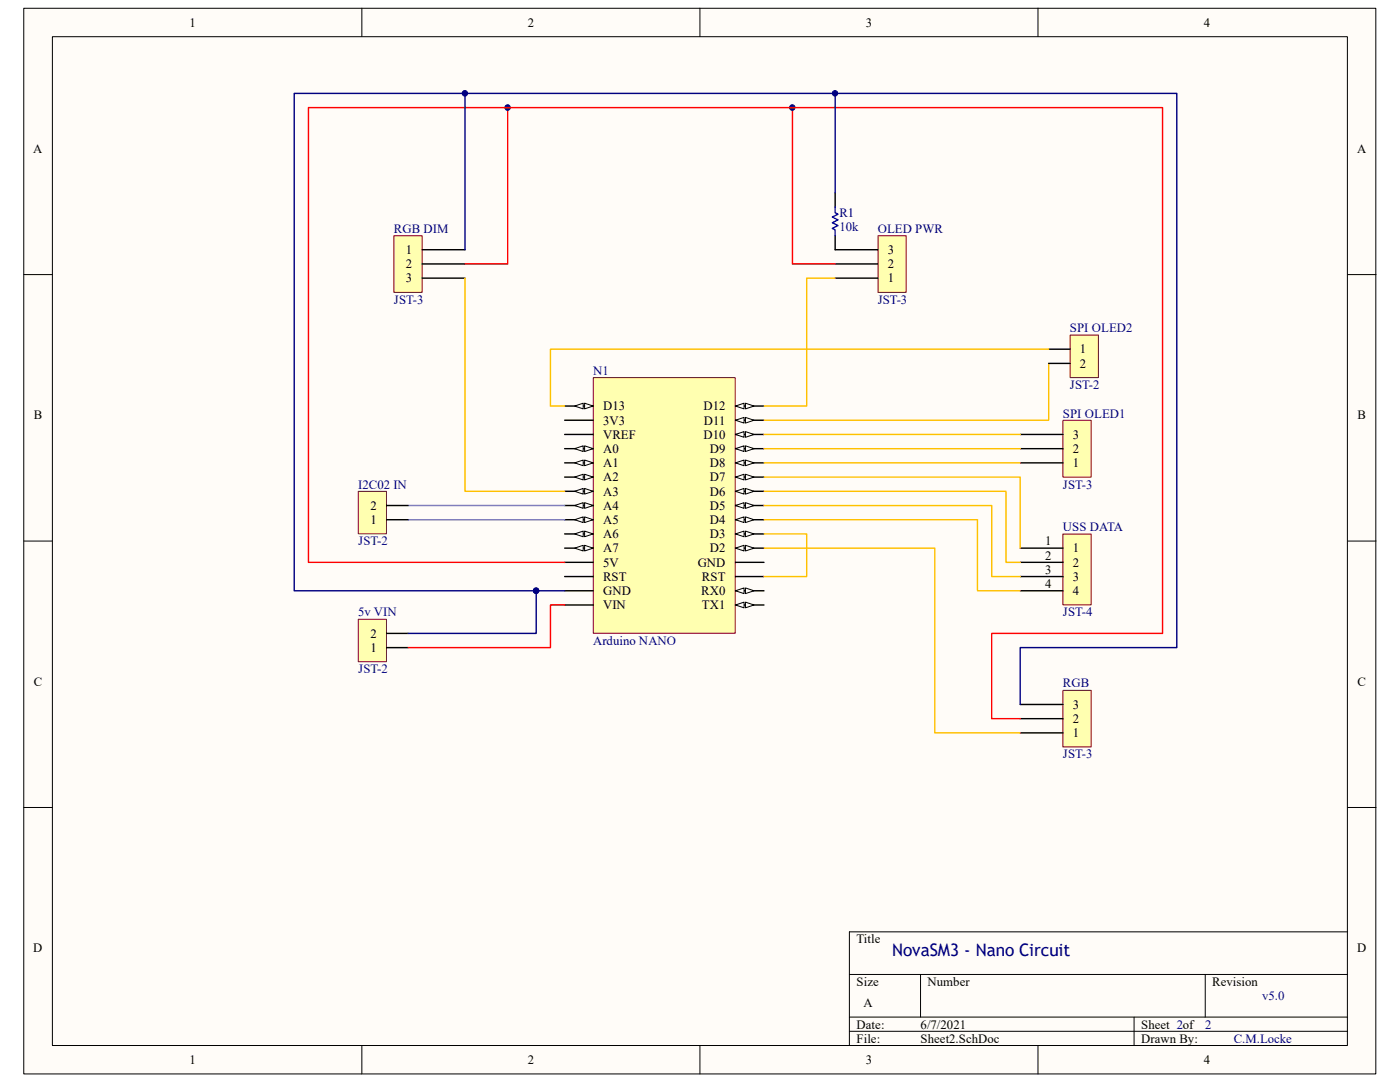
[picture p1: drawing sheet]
<svg xmlns="http://www.w3.org/2000/svg" width="279mm" height="216mm" viewBox="0 0 279 216" stroke-linecap="round" stroke-linejoin="round" font-family="sans-serif">
<path d="M4.8 1.7h269.8v212.6h-269.8z" fill="#fffcf8"/>
<path d="M4.7 1.7h269.9v212.6h-269.9z" fill="none" stroke="#000" stroke-width=".2"/>
<path d="M10.5 7.4h258.4v201.2h-258.4z" fill="#fffcf8"/>
<g fill="none" stroke="#000" stroke-width=".2">
<path d="M10.5 7.3h258.4v201.3h-258.4zM72.2 1.6v5.7M139.7 1.6v5.7M207.2 1.6v5.7M4.7 54.8h5.7M268.9 54.8h5.7M4.7 108h5.7M268.9 108h5.7M4.7 161.1h5.7M268.9 161.1h5.7M169.5 194.4h99.4M183.7 194.4v8.5"/>
<path d="M240.5 194.4v8.5M268.9 185.9h-99.4v22.7M72.2 208.6v5.7M139.7 208.6v5.7M169.5 202.9h99.4M169.5 205.8h99.4M207.2 208.6v5.7M226.3 202.9v5.7"/>
</g>
<path d="M118.4 75.4h28.3v51h-28.3z" fill="#ffffb0"/>
<path d="M118.4 75.4h28.3v51h-28.3z" fill="none" stroke="#800000" stroke-width=".2"/>
<path d="M146.8 120.7h5.7" fill="none" stroke="#000" stroke-width=".28"/>
<g fill="#fffcf8" stroke="#000" stroke-width=".2">
<path d="M146.8 120.7l1.7-.6v1.2z"/>
<path d="M148.8 120.1l1.7 .6-1.7 .6z"/>
</g>
<path d="M146.8 117.9h5.7" fill="none" stroke="#000" stroke-width=".28"/>
<g fill="#fffcf8" stroke="#000" stroke-width=".2">
<path d="M146.8 117.9l1.7-.6v1.1z"/>
<path d="M148.8 117.3l1.7 .6-1.7 .5z"/>
</g>
<path d="M146.8 115h5.7M146.8 112.2h5.7M146.8 109.4h5.7" fill="none" stroke="#000" stroke-width=".28"/>
<g fill="#fffcf8" stroke="#000" stroke-width=".2">
<path d="M146.8 109.4l1.7-.6v1.1z"/>
<path d="M148.8 108.8l1.7 .6-1.7 .5z"/>
</g>
<path d="M146.8 106.5h5.7" fill="none" stroke="#000" stroke-width=".28"/>
<g fill="#fffcf8" stroke="#000" stroke-width=".2">
<path d="M146.8 106.5l1.7-.5v1.1z"/>
<path d="M148.8 106l1.7 .5-1.7 .6z"/>
</g>
<path d="M146.8 103.7h5.7" fill="none" stroke="#000" stroke-width=".28"/>
<g fill="#fffcf8" stroke="#000" stroke-width=".2">
<path d="M146.8 103.7l1.7-.6v1.2z"/>
<path d="M148.8 103.1l1.7 .6-1.7 .6z"/>
</g>
<path d="M146.8 100.9h5.7" fill="none" stroke="#000" stroke-width=".28"/>
<g fill="#fffcf8" stroke="#000" stroke-width=".2">
<path d="M146.8 100.9l1.7-.6v1.1z"/>
<path d="M148.8 100.3l1.7 .6-1.7 .5z"/>
</g>
<path d="M146.8 98h5.7" fill="none" stroke="#000" stroke-width=".28"/>
<g fill="#fffcf8" stroke="#000" stroke-width=".2">
<path d="M146.8 98l1.7-.5v1.1z"/>
<path d="M148.8 97.5l1.7 .5-1.7 .6z"/>
</g>
<path d="M146.8 95.2h5.7" fill="none" stroke="#000" stroke-width=".28"/>
<g fill="#fffcf8" stroke="#000" stroke-width=".2">
<path d="M146.8 95.2l1.7-.6v1.2z"/>
<path d="M148.8 94.6l1.7 .6-1.7 .6z"/>
</g>
<path d="M146.8 92.4h5.7" fill="none" stroke="#000" stroke-width=".28"/>
<g fill="#fffcf8" stroke="#000" stroke-width=".2">
<path d="M146.8 92.4l1.7-.6v1.1z"/>
<path d="M148.8 91.8l1.7 .6-1.7 .5z"/>
</g>
<path d="M146.8 89.5h5.7" fill="none" stroke="#000" stroke-width=".28"/>
<g fill="#fffcf8" stroke="#000" stroke-width=".2">
<path d="M146.8 89.5l1.7-.5v1.1z"/>
<path d="M148.8 89l1.7 .5-1.7 .6z"/>
</g>
<path d="M146.8 86.7h5.7" fill="none" stroke="#000" stroke-width=".28"/>
<g fill="#fffcf8" stroke="#000" stroke-width=".2">
<path d="M146.8 86.7l1.7-.6v1.2z"/>
<path d="M148.8 86.1l1.7 .6-1.7 .6z"/>
</g>
<path d="M146.8 83.9h5.7" fill="none" stroke="#000" stroke-width=".28"/>
<g fill="#fffcf8" stroke="#000" stroke-width=".2">
<path d="M146.8 83.9l1.7-.6v1.1z"/>
<path d="M148.8 83.3l1.7 .6-1.7 .5z"/>
</g>
<path d="M146.8 81h5.7" fill="none" stroke="#000" stroke-width=".28"/>
<g fill="#fffcf8" stroke="#000" stroke-width=".2">
<path d="M146.8 81l1.7-.5v1.1z"/>
<path d="M148.8 80.5l1.7 .5-1.7 .6z"/>
</g>
<path d="M112.7 81h5.7" fill="none" stroke="#000" stroke-width=".28"/>
<g fill="#fffcf8" stroke="#000" stroke-width=".2">
<path d="M116.7 80.5l1.7 .5-1.7 .6z"/>
<path d="M114.7 81l1.7-.5v1.1z"/>
</g>
<path d="M112.7 83.9h5.7M112.7 86.7h5.7M112.7 89.5h5.7" fill="none" stroke="#000" stroke-width=".28"/>
<g fill="#fffcf8" stroke="#000" stroke-width=".2">
<path d="M116.7 89l1.7 .5-1.7 .6z"/>
<path d="M114.7 89.5l1.7-.5v1.1z"/>
</g>
<path d="M112.7 92.4h5.7" fill="none" stroke="#000" stroke-width=".28"/>
<g fill="#fffcf8" stroke="#000" stroke-width=".2">
<path d="M116.7 91.8l1.7 .6-1.7 .5z"/>
<path d="M114.7 92.4l1.7-.6v1.1z"/>
</g>
<path d="M112.7 95.2h5.7" fill="none" stroke="#000" stroke-width=".28"/>
<g fill="#fffcf8" stroke="#000" stroke-width=".2">
<path d="M116.7 94.6l1.7 .6-1.7 .6z"/>
<path d="M114.7 95.2l1.7-.6v1.2z"/>
</g>
<path d="M112.7 98h5.7" fill="none" stroke="#000" stroke-width=".28"/>
<g fill="#fffcf8" stroke="#000" stroke-width=".2">
<path d="M116.7 97.5l1.7 .5-1.7 .6z"/>
<path d="M114.7 98l1.7-.5v1.1z"/>
</g>
<path d="M112.7 100.9h5.7" fill="none" stroke="#000" stroke-width=".28"/>
<g fill="#fffcf8" stroke="#000" stroke-width=".2">
<path d="M116.7 100.3l1.7 .6-1.7 .5z"/>
<path d="M114.7 100.9l1.7-.6v1.1z"/>
</g>
<path d="M112.7 103.7h5.7" fill="none" stroke="#000" stroke-width=".28"/>
<g fill="#fffcf8" stroke="#000" stroke-width=".2">
<path d="M116.7 103.1l1.7 .6-1.7 .6z"/>
<path d="M114.7 103.7l1.7-.6v1.2z"/>
</g>
<path d="M112.7 106.5h5.7" fill="none" stroke="#000" stroke-width=".28"/>
<g fill="#fffcf8" stroke="#000" stroke-width=".2">
<path d="M116.7 106l1.7 .5-1.7 .6z"/>
<path d="M114.7 106.5l1.7-.5v1.1z"/>
</g>
<path d="M112.7 109.4h5.7" fill="none" stroke="#000" stroke-width=".28"/>
<g fill="#fffcf8" stroke="#000" stroke-width=".2">
<path d="M116.7 108.8l1.7 .6-1.7 .5z"/>
<path d="M114.7 109.4l1.7-.6v1.1z"/>
</g>
<path d="M112.7 112.2h5.7M112.7 115h5.7M112.7 117.9h5.7M112.7 120.7h5.7" fill="none" stroke="#000" stroke-width=".28"/>
<path d="M81.4 100.9h31.3" fill="none" stroke="#00b0f0" stroke-width=".28"/>
<path d="M81.4 103.7h31.3" fill="none" stroke="#c0f" stroke-width=".28"/>
<path d="M78.7 47.1h5.5v11.2h-5.5z" fill="#ffffb0"/>
<path d="M78.6 47h5.6v11.3h-5.6z" fill="none" stroke="#800000" stroke-width=".2"/>
<path d="M84.3 49.8h8.5M84.3 52.7h8.5M84.3 55.5h8.5" fill="none" stroke="#000" stroke-width=".28"/>
<path d="M101.3 21.5v31.2h-8.5" fill="none" stroke="#f00" stroke-width=".28"/>
<circle cx="101.3" cy="21.5" r=".55" fill="#000080" stroke="#000080" stroke-width=".2"/>
<path d="M92.8 55.5v42.5h19.9" fill="none" stroke="#ffc000" stroke-width=".28"/>
<path d="M175.3 47.1h5.5v11.2h-5.5z" fill="#ffffb0"/>
<path d="M175.2 47h5.6v11.3h-5.6z" fill="none" stroke="#800000" stroke-width=".2"/>
<path d="M166.7 38.5v2.8M166.7 55.5h8.5M166.7 52.7h8.5M166.7 47v2.8h8.5" fill="none" stroke="#000" stroke-width=".28"/>
<path d="M158.1 21.5v31.2h8.6" fill="none" stroke="#f00" stroke-width=".28"/>
<circle cx="158.1" cy="21.5" r=".55" fill="#000080" stroke="#000080" stroke-width=".2"/>
<path d="M166.7 41.3v1.2l.5 .2-1.1 .6 1.1 .6-1.1 .5 1.1 .6-1.1 .6 .6 .3v1.1" fill="none" stroke="#00f" stroke-width=".28"/>
<path d="M166.7 55.5h-5.7v25.5h-8.5" fill="none" stroke="#ffc000" stroke-width=".28"/>
<path d="M212.2 83.9h5.6v11.3h-5.6z" fill="#ffffb0"/>
<path d="M212.1 83.9h5.7v11.3h-5.7z" fill="none" stroke="#800000" stroke-width=".2"/>
<path d="M203.6 92.4h8.5M203.6 89.5h8.5M203.6 86.7h8.5" fill="none" stroke="#000" stroke-width=".28"/>
<path d="M209.3 72.5v11.4h-56.8M152.5 86.7h51.1M152.5 89.5h51.1M152.5 92.4h51.1" fill="none" stroke="#ffc000" stroke-width=".28"/>
<path d="M212.2 106.6h5.6v14.1h-5.6z" fill="#ffffb0"/>
<path d="M212.1 106.6h5.7v14.1h-5.7z" fill="none" stroke="#800000" stroke-width=".2"/>
<path d="M203.6 117.9h8.5M203.6 115h8.5M203.6 112.2h8.5M203.6 109.4h8.5" fill="none" stroke="#000" stroke-width=".28"/>
<path d="M212.2 137.8h5.6v11.3h-5.6z" fill="#ffffb0"/>
<path d="M212.1 137.8h5.7v11.3h-5.7z" fill="none" stroke="#800000" stroke-width=".2"/>
<path d="M203.6 146.2h8.5M203.6 143.4h8.5M203.6 140.6h8.5" fill="none" stroke="#000" stroke-width=".28"/>
<path d="M112.7 112.2h-51.1v-90.7h170.4v104.9h-34.1v17h5.7" fill="none" stroke="#f00" stroke-width=".28"/>
<path d="M152.5 109.4h34.1v36.8h17" fill="none" stroke="#ffc000" stroke-width=".28"/>
<path d="M213.6 66.9h5.6v8.5h-5.6z" fill="#ffffb0"/>
<path d="M213.6 66.8h5.6v8.6h-5.6z" fill="none" stroke="#800000" stroke-width=".2"/>
<path d="M209.3 69.7h4.2M209.3 72.5h4.2" fill="none" stroke="#000" stroke-width=".28"/>
<path d="M152.5 95.2h51.1v14.2M152.5 98h48.3v14.2h2.8M152.5 100.9h45.4v14.1h5.7M152.5 103.7h42.6v14.2h8.5" fill="none" stroke="#ffc000" stroke-width=".28"/>
<path d="M71.5 98.1h5.6v8.4h-5.6z" fill="#ffffb0"/>
<path d="M71.5 98h5.6v8.5h-5.6z" fill="none" stroke="#800000" stroke-width=".2"/>
<path d="M77.2 103.7h4.2M77.2 100.9h4.2" fill="none" stroke="#000" stroke-width=".28"/>
<path d="M209.3 69.7h-99.4v11.3h2.8" fill="none" stroke="#ffc000" stroke-width=".28"/>
<path d="M71.5 123.6h5.6v8.4h-5.6z" fill="#ffffb0"/>
<path d="M71.5 123.6h5.6v8.4h-5.6z" fill="none" stroke="#800000" stroke-width=".2"/>
<path d="M77.2 129.2h4.2M77.2 126.4h4.2" fill="none" stroke="#000" stroke-width=".28"/>
<path d="M92.8 18.6v31.2M166.7 18.6v19.9M107 117.9h-48.3v-99.3h176.2v110.6h-31.3v11.4M112.7 117.9h-5.7v8.5h-25.6" fill="none" stroke="#000080" stroke-width=".28"/>
<g fill="#000080" stroke="#000080" stroke-width=".2">
<circle cx="107" cy="117.9" r=".55"/>
<circle cx="166.6" cy="18.6" r=".55"/>
<circle cx="92.8" cy="18.6" r=".55"/>
</g>
<path d="M152.5 106.5h8.5v8.5h-8.5" fill="none" stroke="#ffc000" stroke-width=".28"/>
<path d="M112.7 120.7h-2.8v8.5h-28.5" fill="none" stroke="#f00" stroke-width=".28"/>
<text font-size="3.4" fill="#000080" x="178.1" y="190.8">NovaSM3 - Nano Circuit</text>
<g font-size="2.5">
<text x="37.8" y="5.3">1</text>
<text x="105.3" y="5.3">2</text>
<text x="172.8" y="5.3">3</text>
<text x="240.2" y="5.3">4</text>
<text x="6.6" y="30.5">A</text>
<text x="270.8" y="30.5">A</text>
<text x="81" y="50.7">1</text>
<text x="81" y="53.5">2</text>
<text x="177.2" y="53.5">2</text>
<text x="177.2" y="50.7">3</text>
<text x="81" y="56.3">3</text>
<text x="177.2" y="56.3">1</text>
<text x="215.5" y="70.5">1</text>
<text x="215.5" y="73.4">2</text>
<text x="6.7" y="83.7">B</text>
<text x="120.4" y="81.9">D13</text>
<text x="140.4" y="81.9">D12</text>
<text x="270.9" y="83.7">B</text>
<text x="120.4" y="84.7">3V3</text>
<text x="120.4" y="87.5">VREF</text>
<text x="140.4" y="87.5">D10</text>
<text x="140.5" y="84.7">D11</text>
<text x="214.1" y="87.5">3</text>
<text x="120.4" y="90.4">A0</text>
<text x="120.4" y="93.2">A1</text>
<text x="141.6" y="93.2">D8</text>
<text x="141.6" y="90.4">D9</text>
<text x="214.1" y="93.2">1</text>
<text x="214.1" y="90.4">2</text>
<text x="73.9" y="101.7">2</text>
<text x="120.4" y="96.1">A2</text>
<text x="120.4" y="98.9">A3</text>
<text x="120.4" y="101.7">A4</text>
<text x="141.6" y="101.7">D5</text>
<text x="141.6" y="98.9">D6</text>
<text x="141.6" y="96.1">D7</text>
<text x="73.9" y="104.6">1</text>
<text x="120.4" y="104.6">A5</text>
<text x="120.4" y="107.4">A6</text>
<text x="141.6" y="107.4">D3</text>
<text x="141.6" y="104.6">D4</text>
<text x="120.4" y="110.2">A7</text>
<text x="120.4" y="113.1">5V</text>
<text x="139.2" y="113.1">GND</text>
<text x="141.6" y="110.2">D2</text>
<text x="208.6" y="111.7">2</text>
<text x="208.6" y="108.8">1</text>
<text x="214.1" y="113.1">2</text>
<text x="214.1" y="110.2">1</text>
<text x="120.4" y="115.9">RST</text>
<text x="120.4" y="118.7">GND</text>
<text x="140" y="118.7">RX0</text>
<text x="140.1" y="115.9">RST</text>
<text x="208.6" y="117.3">4</text>
<text x="208.6" y="114.5">3</text>
<text x="214.1" y="118.7">4</text>
<text x="214.1" y="115.9">3</text>
<text x="120.4" y="121.6">VIN</text>
<text x="140.1" y="121.6">TX1</text>
<text x="73.9" y="130.1">1</text>
<text x="73.9" y="127.3">2</text>
<text x="6.7" y="136.8">C</text>
<text x="270.9" y="136.8">C</text>
<text x="214.1" y="141.4">3</text>
<text x="214.1" y="147.1">1</text>
<text x="214.1" y="144.3">2</text>
<text x="6.6" y="190">D</text>
<text x="170.9" y="188.2">Title</text>
<text x="270.8" y="190">D</text>
<text x="170.9" y="196.7">Size</text>
<text x="185.1" y="196.7">Number</text>
<text x="241.9" y="196.7">Revision</text>
<text x="172.3" y="201">A</text>
<text x="170.9" y="205.2">Date:</text>
<text x="170.9" y="208.1">File:</text>
<text x="183.7" y="208.1">Sheet2.SchDoc</text>
<text x="183.7" y="205.2">6/7/2021</text>
<text x="227.8" y="208.1">Drawn By:</text>
<text x="227.8" y="205.2">Sheet 2of</text>
<text x="37.8" y="212.3">1</text>
<text x="105.3" y="212.3">2</text>
<text x="172.8" y="212.3">3</text>
<text x="240.2" y="212.3">4</text>
</g>
<g font-size="2.5" fill="#000080">
<text x="78.6" y="46.4">RGB DIM</text>
<text x="167.5" y="43.3">R1</text>
<text x="167.5" y="46.1">10k</text>
<text x="175.2" y="46.4">OLED PWR</text>
<text x="78.6" y="60.6">JST-3</text>
<text x="175.2" y="60.6">JST-3</text>
<text x="213.5" y="66.3">SPI OLED2</text>
<text x="118.4" y="74.8">N1</text>
<text x="213.5" y="77.6">JST-2</text>
<text x="212.1" y="83.3">SPI OLED1</text>
<text x="71.5" y="97.5">I2C02 IN</text>
<text x="212.1" y="97.5">JST-3</text>
<text x="212.1" y="106">USS DATA</text>
<text x="71.5" y="108.8">JST-2</text>
<text x="71.5" y="123">5v VIN</text>
<text x="212.1" y="123">JST-4</text>
<text x="118.4" y="128.7">Arduino NANO</text>
<text x="71.5" y="134.3">JST-2</text>
<text x="212.1" y="137.2">RGB</text>
<text x="212.1" y="151.3">JST-3</text>
<text x="251.9" y="199.6">v5.0</text>
<text x="240.5" y="205.2">2</text>
<text x="246.2" y="208.1">C.M.Locke</text>
</g>
</svg>
